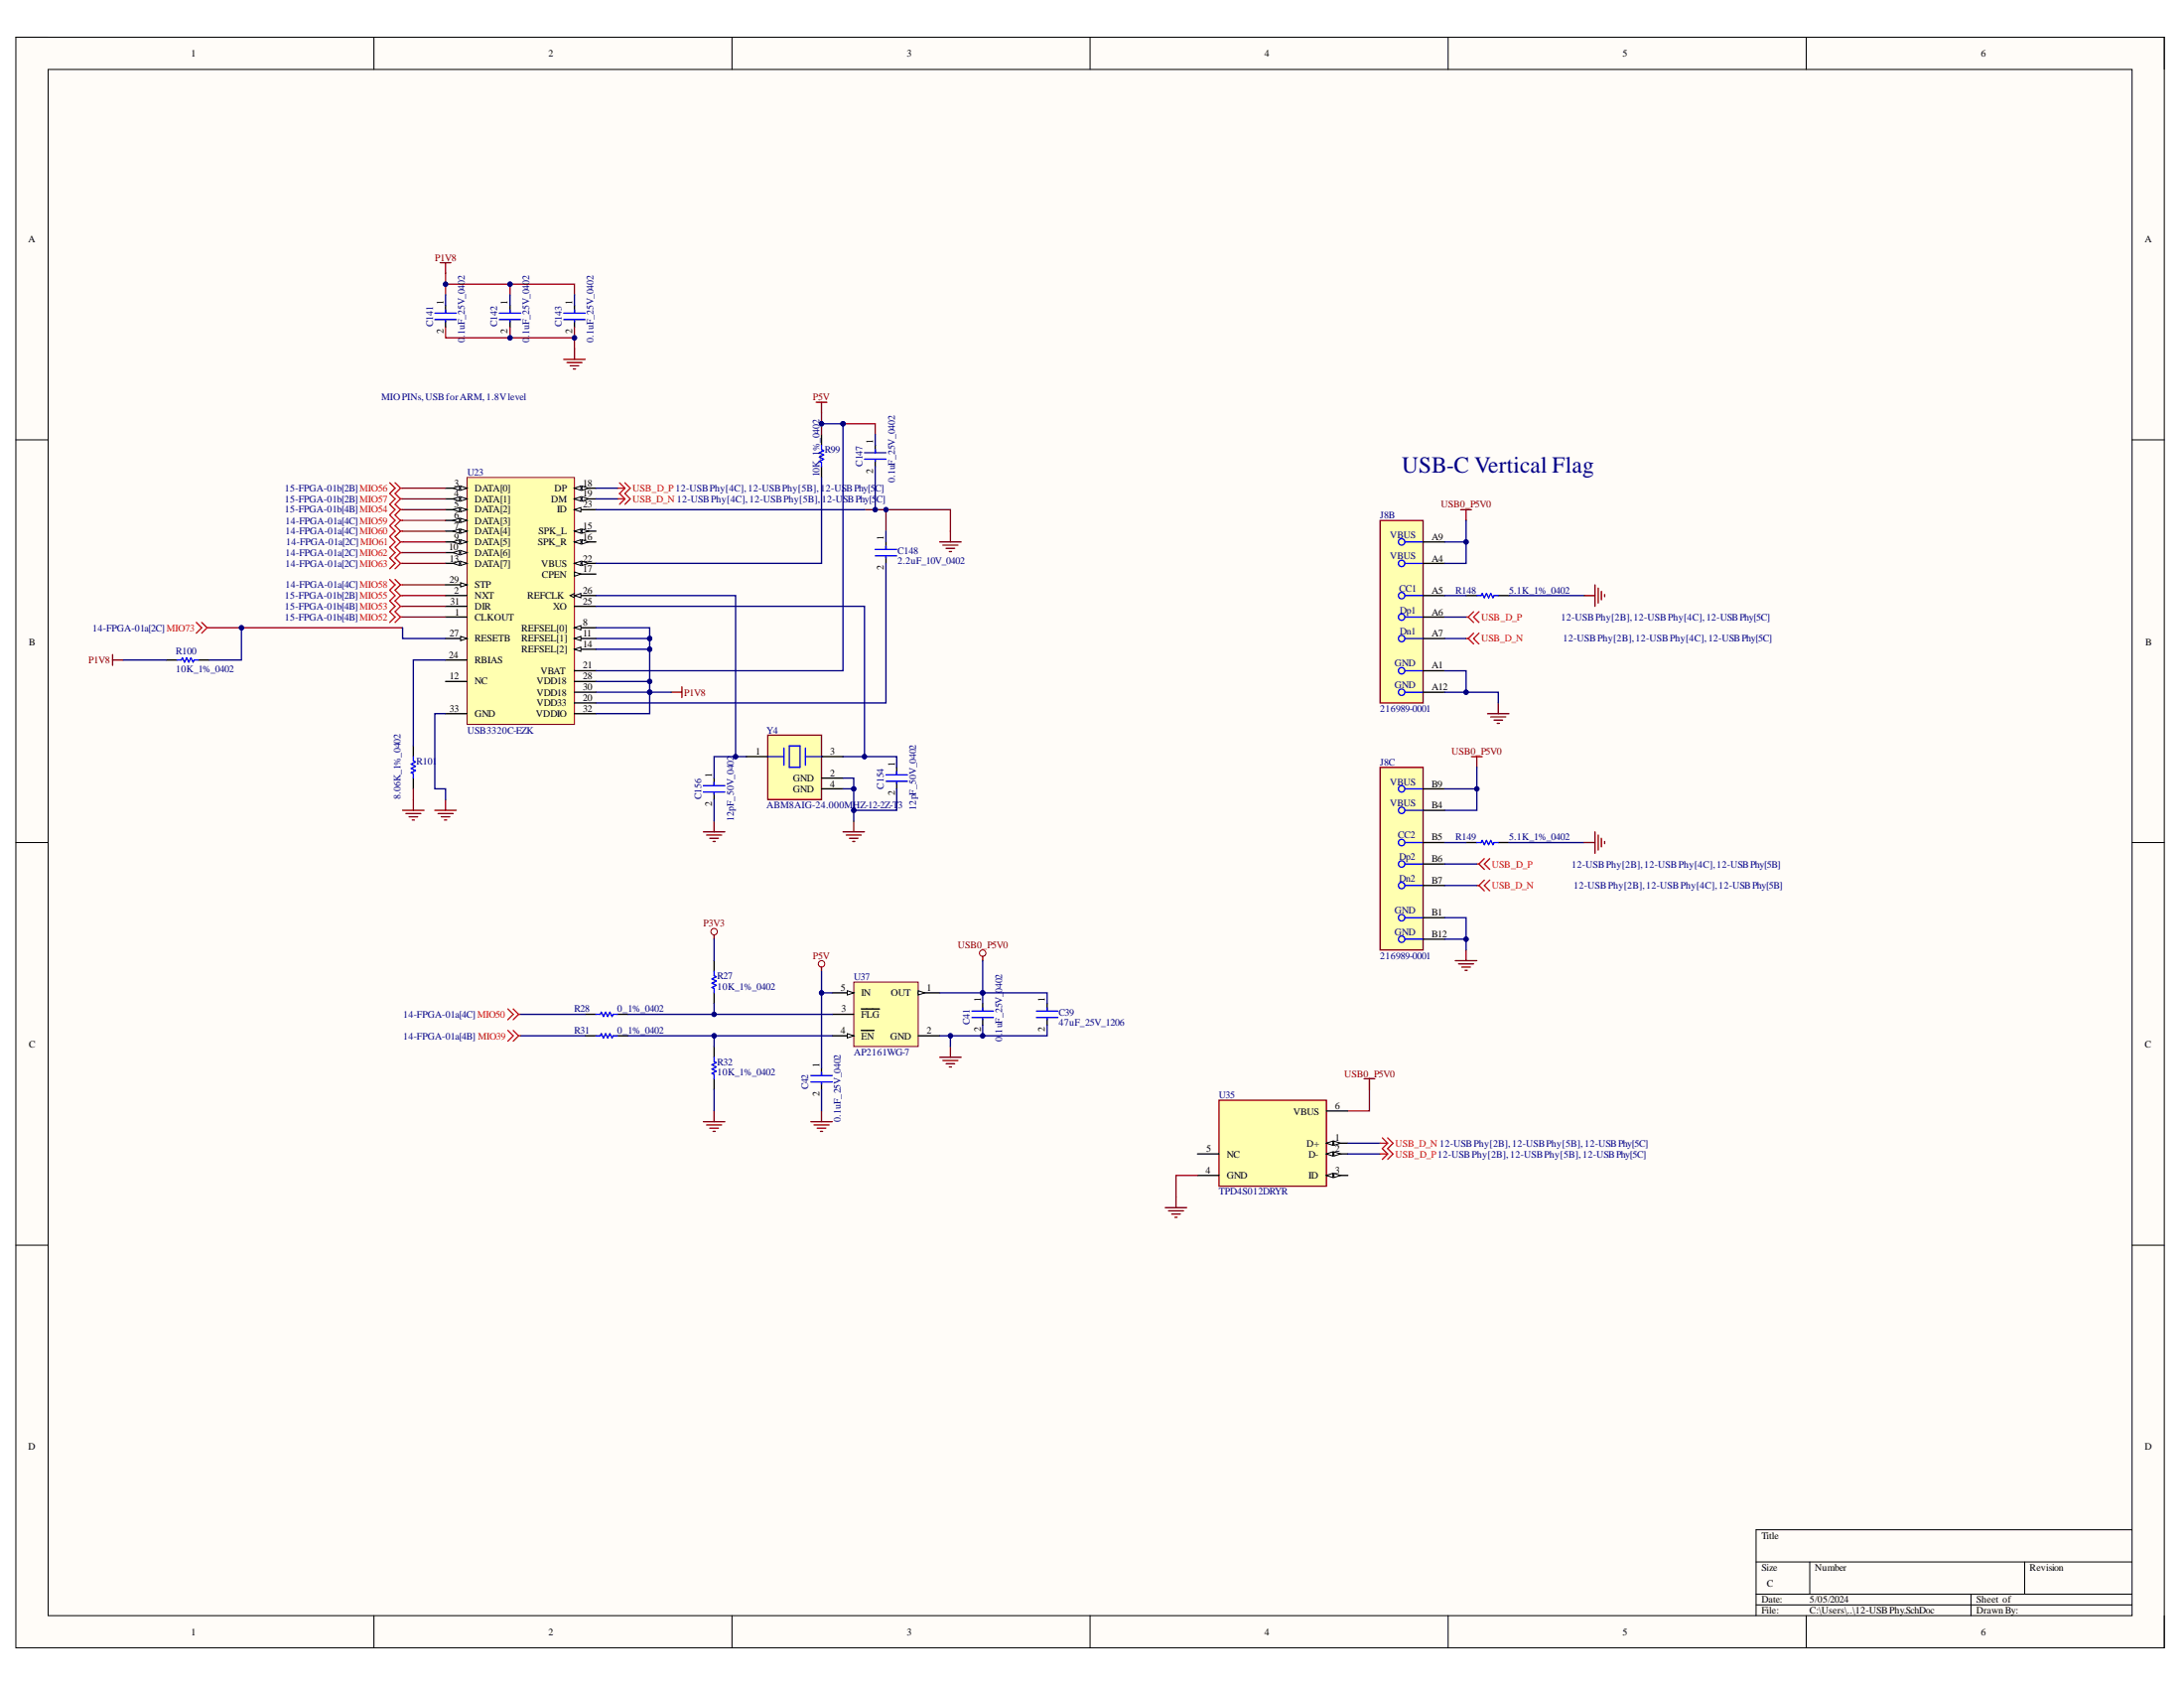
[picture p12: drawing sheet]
<svg xmlns="http://www.w3.org/2000/svg" width="279mm" height="216mm" viewBox="0 0 279 216" stroke-linecap="round" stroke-linejoin="round" font-family="sans-serif">
<path d="M2 4.8h274.9v206h-274.9z" fill-rule="evenodd" fill="#fffcf8"/>
<path d="M2 4.8h274.9v206h-274.9z" fill="none" stroke="#000" stroke-width=".13"/>
<path d="M6.2 8.9h266.6v197.7h-266.6z" fill-rule="evenodd" fill="#fffcf8"/>
<g fill="none" stroke="#000" stroke-width=".13">
<path d="M2 4.8h4.2M6.2 8.9h266.6v197.7h-266.6zM47.8 4.8v4.1M93.6 4.8v4.1M139.5 4.8v4.1M185.3 4.8v4.1M231.1 4.8v4.1M272.8 4.8h4.1v4.1M2 56.3h4.2M272.8 56.3h4.1M2 107.8h4.2M272.8 107.8h4.1"/>
<path d="M2 159.3h4.2M272.8 159.3h4.1M224.7 199.8h48.1M231.5 199.8v4.1M259 199.8v4.1M272.8 195.7h-48.1v10.9M47.8 206.6v4.2M93.6 206.6v4.2M139.5 206.6v4.2M185.3 206.6v4.2M224.7 203.9h48.1M224.7 205.3h48.1"/>
<path d="M231.1 206.6v4.2M252.1 203.9v2.7M276.9 206.6v4.2"/>
</g>
<g fill="none" stroke="#800000" stroke-width=".17">
<path d="M56.3 33.6h1.4M57 33.6v1.4M72.1 46h2.8M72.5 46.4h2M72.9 46.8h1.1M73.4 47.2h.2M73.5 44.6v1.4M104.4 51.5h1.4M105.1 51.5v1.3M120.2 69.3h2.8M120.6 69.7h1.9M121 70.1h1.1"/>
<path d="M121.4 70.5h.3M121.6 67.9v1.4M14.4 83.7v1.4M14.4 84.4h1.4M85.9 88.5h1.3M87.2 87.8v1.4M51.5 103.6h2.8M51.9 104.1h1.9M52.3 104.5h1.1M52.7 104.9h.3M52.9 102.3v1.3M174.5 138h1.4"/>
<path d="M175.2 138v1.3M149.1 154.5h2.7M149.5 154.9h1.9M149.9 155.3h1.1M150.3 155.7h.3M150.4 153.1v1.4"/>
</g>
<g fill="none" stroke="#f00" stroke-width=".17">
<path d="M49.9 74.1l.6 .7-.6 .7 .6 .7-.6 .7 .6 .6-.6 .7 .6 .7-.6 .7M49.9 61.8l.6 .6-.6 .7 .6 .7-.6 .7 .6 .7-.6 .7 .6 .7-.6 .6 .6 .7-.6 .7 .6 .7-.6 .7 .6 .7-.6 .7 .6 .7-.6 .6M50.5 61.8l.7 .6M50.5 74.1l.7 .7M51.2 78.9l-.7 .7M51.2 77.5l-.7 .7 .7 .7M51.2 78.9h.3M51.2 76.2l-.7 .7 .7 .6M51.2 77.5h.3M51.2 65.2l-.7 .7 .7 .7M51.2 63.8l-.7 .7 .7 .7M51.2 65.2h.3"/>
<path d="M51.2 74.8l-.7 .7 .7 .7M51.2 76.2h.3M51.2 62.4l-.7 .7 .7 .7M51.2 62.4h.3M51.2 63.8h.3M51.2 74.8h.3M51.2 66.6l-.7 .6 .7 .7M51.2 66.6h.3M51.2 67.9l-.7 .7 .7 .7M51.2 67.9h.3M51.2 69.3l-.7 .7 .7 .7M51.2 69.3h.3"/>
<path d="M51.2 70.7l-.7 .7 .7 .7M51.2 70.7h.3M51.2 72.1l-.7 .6M51.2 72.1h.3M79 62.4h.9M79 63.8h.9M79.3 61.8l.6 .6M79.9 62.4l-.6 .7 .6 .7M79.9 61.8l.7 .6-.7 .7 .7 .7-.7 .7M79.9 63.8l-.6 .7"/>
</g>
<path d="M98.2 94h6.9v8.3h-6.9z" fill-rule="evenodd" fill="#ffffb0"/>
<path d="M98.2 94h6.9v8.3h-6.9zM90 106.4h2.7M90.4 106.8h1.9M90.8 107.2h1.1M91.2 107.6h.3M91.4 105v1.4M107.8 106.4h2.8M108.3 106.8h1.9M108.7 107.2h1.1M109.1 107.6h.3M109.2 105v1.4" fill="none" stroke="#800000" stroke-width=".17"/>
<g fill="none" stroke="#00f" stroke-width=".17">
<path d="M98.2 96.8h2.1M100.3 95.7v2.2M101 95.4h1.3v2.7h-1.3zM103 95.7v2.2M103 96.8h2.2M113.3 99.1h2.8M113.3 99.9h2.8M114.7 98.7v.4M90 100.5h2.7M90 101.3h2.7M91.4 100.1v.4M91.4 101.4v.2"/>
<path d="M114.7 100.1v.1"/>
</g>
<path d="M91.4 99.5v1M95.5 96.8h2.7M105.1 99.5h2.7M105.1 96.8h2.7M114.7 98.1v1M91.4 101.4v.9M105.1 100.9h2.7M114.7 100.1v.8" fill="none" stroke="#000" stroke-width=".17"/>
<path d="M25.1 79.6l.7 .7-.7 .7M25.8 79.6l.7 .7M26.5 80.3l-.7 .7M26.5 80.3h.3" fill="none" stroke="#f00" stroke-width=".17"/>
<path d="M155.9 140.7h13.8v11h-13.8z" fill-rule="evenodd" fill="#ffffb0"/>
<path d="M155.9 140.7h13.8v11h-13.8z" fill="none" stroke="#800000" stroke-width=".17"/>
<path d="M169.7 146.2h2.7" fill="none" stroke="#000" stroke-width=".17"/>
<path d="M169.7 146.2l.8-.3v.6z" fill="#f8fcff"/>
<path d="M169.7 146.2l.8-.3v.6z" fill="none" stroke="#000" stroke-width=".13"/>
<path d="M170.7 145.9l.8 .3-.8 .3z" fill="#f8fcff"/>
<path d="M170.7 145.9l.8 .3-.8 .3z" fill="none" stroke="#000" stroke-width=".13"/>
<path d="M169.7 147.6h2.7" fill="none" stroke="#000" stroke-width=".17"/>
<path d="M169.7 147.6l.8-.3v.6z" fill="#f8fcff"/>
<path d="M169.7 147.6l.8-.3v.6z" fill="none" stroke="#000" stroke-width=".13"/>
<path d="M170.7 147.3l.8 .3-.8 .3z" fill="#f8fcff"/>
<path d="M170.7 147.3l.8 .3-.8 .3z" fill="none" stroke="#000" stroke-width=".13"/>
<path d="M169.7 150.3h2.7" fill="none" stroke="#000" stroke-width=".17"/>
<path d="M169.7 150.3l.8-.2v.5z" fill="#f8fcff"/>
<path d="M169.7 150.3l.8-.2v.5z" fill="none" stroke="#000" stroke-width=".13"/>
<path d="M170.7 150.1l.8 .2-.8 .3z" fill="#f8fcff"/>
<path d="M170.7 150.1l.8 .2-.8 .3z" fill="none" stroke="#000" stroke-width=".13"/>
<g fill="none" stroke="#000" stroke-width=".17">
<path d="M57 39.1v1M65.2 39.1v1M73.5 39.1v1M57 41v.8M65.2 41v.8M73.5 41v.8M105.1 55.6v1.3M105.1 59.7v1.4M112 56.9v1M112 58.9v.8M113.3 69.3v1M113.3 71.2v.9"/>
<path d="M21.3 84.4h1.3M25.4 84.4h1.4M52.9 95.4v1.4M52.9 99.5v1.4M153.2 147.6h2.7M153.2 150.3h2.7M169.7 142.1h2.7"/>
</g>
<g fill="none" stroke="#00f" stroke-width=".17">
<path d="M57 39.6v.5M65.2 39.6v.5M73.5 39.6v.5M55.6 40.1h2.8M55.6 40.9h2.8M57 41v.2M63.9 40.1h2.7M63.9 40.9h2.7M65.2 41v.2M72.1 40.1h2.8M72.1 40.9h2.8M73.5 41v.2"/>
<path d="M105.1 56.9v.6l.3 .1-.6 .3 .6 .3-.6 .3 .6 .2-.6 .3 .3 .1v.6M110.6 57.9h2.7M110.6 58.7h2.7M112 57.5v.4M112 58.9v.1M112 70.3h2.7M112 71.1h2.7M113.3 69.9v.4M113.3 71.2v.2M22.6 84.4h.6l.1-.3 .3 .6 .3-.6 .3 .6 .2-.6 .3 .6 .1-.3h.6M52.9 96.8v.5l.3 .2-.6 .2 .6 .3-.6 .3 .6 .3-.6 .2 .3 .2v.5"/>
</g>
<path d="M109.2 125.6h8.3v8.3h-8.3z" fill-rule="evenodd" fill="#ffffb0"/>
<path d="M109.2 125.6h8.3v8.3h-8.3z" fill="none" stroke="#800000" stroke-width=".13"/>
<path d="M117.5 127h2.7" fill="none" stroke="#000" stroke-width=".17"/>
<path d="M117.5 126.7l.8 .3-.8 .3z" fill="#f8fcff"/>
<path d="M117.5 126.7l.8 .3-.8 .3z" fill="none" stroke="#000" stroke-width=".13"/>
<path d="M106.5 132.5h2.7M106.5 129.7h2.7M110.2 129h2.3M117.5 132.5h2.7" fill="none" stroke="#000" stroke-width=".17"/>
<path d="M108.4 132.2l.8 .3-.8 .3z" fill="#f8fcff"/>
<path d="M108.4 132.2l.8 .3-.8 .3z" fill="none" stroke="#000" stroke-width=".13"/>
<path d="M106.5 127h2.7M110.2 131.8h1.6" fill="none" stroke="#000" stroke-width=".17"/>
<path d="M108.4 126.7l.8 .3-.8 .3z" fill="#f8fcff"/>
<path d="M108.4 126.7l.8 .3-.8 .3z" fill="none" stroke="#000" stroke-width=".13"/>
<g fill="none" stroke="#000" stroke-width=".17">
<path d="M74.9 129.7h1.3M74.9 132.5h1.3M79 129.7h1.4M79 132.5h1.4M91.4 122.9v1.3M91.4 127v1.4M91.4 133.9v1.3M91.4 138v1.3M105.1 136.6v1M105.1 138.5v.8M125.7 128.4v.9M125.7 130.3v.8"/>
<path d="M134 128.4v.9M134 130.3v.8"/>
</g>
<g fill="none" stroke="#00f" stroke-width=".17">
<path d="M76.2 129.7h.6l.1-.2 .3 .5 .3-.5 .2 .5 .3-.5 .3 .5 .1-.3h.6M76.2 132.5h.6l.1-.3 .3 .6 .3-.6 .2 .6 .3-.6 .3 .6 .1-.3h.6M91.4 124.2v.6l.2 .1-.5 .3 .5 .3-.5 .3 .5 .2-.5 .3 .3 .1v.6M91.4 135.2v.6l.2 .1-.5 .3 .5 .3-.5 .2 .5 .3-.5 .3 .3 .1v.6M103.7 137.6h2.8M103.7 138.4h2.8M105.1 137.2v.4M105.1 138.5v.2M124.3 129.3h2.8M124.3 130.1h2.8M125.7 128.9v.4M125.7 130.3v.1"/>
<path d="M132.6 129.3h2.7M132.6 130.1h2.7M134 128.9v.4M134 130.3v.1"/>
</g>
<g fill="none" stroke="#800000" stroke-width=".13">
<circle cx="91.4" cy="119.2" r=".41"/>
<circle cx="105.1" cy="123.3" r=".41"/>
<circle cx="125.7" cy="121.9" r=".41"/>
</g>
<g fill="none" stroke="#800000" stroke-width=".17">
<path d="M91.4 119.6v.5M105.1 123.7v.5M120.2 135.2h2.8M120.6 135.6h1.9M121 136.1h1.1M121.4 136.5h.3M121.6 133.9v1.3M125.7 122.3v.6M90 143.5h2.7M90.4 143.9h1.9M90.8 144.3h1.1M91.2 144.7h.3"/>
<path d="M91.4 142.1v1.4M103.7 143.5h2.8M104.1 143.9h2M104.5 144.3h1.1M105 144.7h.2M105.1 142.1v1.4"/>
</g>
<path d="M65 131.8l.7 .7-.7 .7M65 129l.7 .7-.7 .7M65.7 131.8l.6 .7M65.7 129l.6 .7M66.3 132.5l-.6 .7M66.3 132.5h.3M66.3 129.7l-.6 .7M66.3 129.7h.3" fill="none" stroke="#f00" stroke-width=".17"/>
<path d="M59.7 61.1h13.8v31.6h-13.8z" fill-rule="evenodd" fill="#ffffb0"/>
<path d="M59.7 61.1h13.8v31.6h-13.8z" fill="none" stroke="#800000" stroke-width=".13"/>
<path d="M57 78.9h2.7M57 76.2h2.7M57 62.4h2.7" fill="none" stroke="#000" stroke-width=".17"/>
<path d="M58.9 62.2l.8 .2-.8 .3z" fill="#f8fcff"/>
<path d="M58.9 62.2l.8 .2-.8 .3z" fill="none" stroke="#000" stroke-width=".13"/>
<path d="M58 62.4l.8-.2v.5z" fill="#f8fcff"/>
<path d="M58 62.4l.8-.2v.5z" fill="none" stroke="#000" stroke-width=".13"/>
<path d="M57 63.8h2.7" fill="none" stroke="#000" stroke-width=".17"/>
<path d="M58.9 63.5l.8 .3-.8 .3z" fill="#f8fcff"/>
<path d="M58.9 63.5l.8 .3-.8 .3z" fill="none" stroke="#000" stroke-width=".13"/>
<path d="M58 63.8l.8-.3v.6z" fill="#f8fcff"/>
<path d="M58 63.8l.8-.3v.6z" fill="none" stroke="#000" stroke-width=".13"/>
<path d="M57 65.2h2.7" fill="none" stroke="#000" stroke-width=".17"/>
<path d="M58.9 64.9l.8 .3-.8 .3z" fill="#f8fcff"/>
<path d="M58.9 64.9l.8 .3-.8 .3z" fill="none" stroke="#000" stroke-width=".13"/>
<path d="M58 65.2l.8-.3v.6z" fill="#f8fcff"/>
<path d="M58 65.2l.8-.3v.6z" fill="none" stroke="#000" stroke-width=".13"/>
<path d="M57 66.6h2.7" fill="none" stroke="#000" stroke-width=".17"/>
<path d="M58.9 66.3l.8 .3-.8 .2z" fill="#f8fcff"/>
<path d="M58.9 66.3l.8 .3-.8 .2z" fill="none" stroke="#000" stroke-width=".13"/>
<path d="M58 66.6l.8-.3v.5z" fill="#f8fcff"/>
<path d="M58 66.6l.8-.3v.5z" fill="none" stroke="#000" stroke-width=".13"/>
<path d="M57 67.9h2.7" fill="none" stroke="#000" stroke-width=".17"/>
<path d="M58.9 67.7l.8 .2-.8 .3z" fill="#f8fcff"/>
<path d="M58.9 67.7l.8 .2-.8 .3z" fill="none" stroke="#000" stroke-width=".13"/>
<path d="M58 67.9l.8-.2v.5z" fill="#f8fcff"/>
<path d="M58 67.9l.8-.2v.5z" fill="none" stroke="#000" stroke-width=".13"/>
<path d="M73.5 80.3h2.7" fill="none" stroke="#000" stroke-width=".17"/>
<path d="M73.5 80.3l.8-.3v.6z" fill="#f8fcff"/>
<path d="M73.5 80.3l.8-.3v.6z" fill="none" stroke="#000" stroke-width=".13"/>
<path d="M57 69.3h2.7" fill="none" stroke="#000" stroke-width=".17"/>
<path d="M58.9 69l.8 .3-.8 .3z" fill="#f8fcff"/>
<path d="M58.9 69l.8 .3-.8 .3z" fill="none" stroke="#000" stroke-width=".13"/>
<path d="M58 69.3l.8-.3v.6z" fill="#f8fcff"/>
<path d="M58 69.3l.8-.3v.6z" fill="none" stroke="#000" stroke-width=".13"/>
<path d="M57 70.7h2.7" fill="none" stroke="#000" stroke-width=".17"/>
<path d="M58.9 70.4l.8 .3-.8 .3z" fill="#f8fcff"/>
<path d="M58.9 70.4l.8 .3-.8 .3z" fill="none" stroke="#000" stroke-width=".13"/>
<path d="M58 70.7l.8-.3v.6z" fill="#f8fcff"/>
<path d="M58 70.7l.8-.3v.6z" fill="none" stroke="#000" stroke-width=".13"/>
<path d="M73.5 81.7h2.7" fill="none" stroke="#000" stroke-width=".17"/>
<path d="M73.5 81.7l.8-.3v.5z" fill="#f8fcff"/>
<path d="M73.5 81.7l.8-.3v.5z" fill="none" stroke="#000" stroke-width=".13"/>
<path d="M57 72.1h2.7M57 87.2h2.7" fill="none" stroke="#000" stroke-width=".17"/>
<path d="M58.9 71.8l.8 .3-.8 .2z" fill="#f8fcff"/>
<path d="M58.9 71.8l.8 .3-.8 .2z" fill="none" stroke="#000" stroke-width=".13"/>
<path d="M58 72.1l.8-.3v.5z" fill="#f8fcff"/>
<path d="M58 72.1l.8-.3v.5z" fill="none" stroke="#000" stroke-width=".13"/>
<path d="M73.5 83h2.7" fill="none" stroke="#000" stroke-width=".17"/>
<path d="M73.5 83l.8-.2v.5z" fill="#f8fcff"/>
<path d="M73.5 83l.8-.2v.5z" fill="none" stroke="#000" stroke-width=".13"/>
<path d="M73.5 67.9h2.7" fill="none" stroke="#000" stroke-width=".17"/>
<path d="M73.5 67.9l.8-.2v.5z" fill="#f8fcff"/>
<path d="M73.5 67.9l.8-.2v.5z" fill="none" stroke="#000" stroke-width=".13"/>
<path d="M74.5 67.7l.8 .2-.8 .3z" fill="#f8fcff"/>
<path d="M74.5 67.7l.8 .2-.8 .3z" fill="none" stroke="#000" stroke-width=".13"/>
<path d="M73.5 69.3h2.7" fill="none" stroke="#000" stroke-width=".17"/>
<path d="M73.5 69.3l.8-.3v.6z" fill="#f8fcff"/>
<path d="M73.5 69.3l.8-.3v.6z" fill="none" stroke="#000" stroke-width=".13"/>
<path d="M74.5 69l.8 .3-.8 .3z" fill="#f8fcff"/>
<path d="M74.5 69l.8 .3-.8 .3z" fill="none" stroke="#000" stroke-width=".13"/>
<path d="M73.5 73.4h2.7" fill="none" stroke="#000" stroke-width=".17"/>
<path d="M73.5 73.2l.8 .2-.8 .3z" fill="#f8fcff"/>
<path d="M73.5 73.2l.8 .2-.8 .3z" fill="none" stroke="#000" stroke-width=".13"/>
<path d="M73.5 62.4h2.7" fill="none" stroke="#000" stroke-width=".17"/>
<path d="M73.5 62.4l.8-.2v.5z" fill="#f8fcff"/>
<path d="M73.5 62.4l.8-.2v.5z" fill="none" stroke="#000" stroke-width=".13"/>
<path d="M74.5 62.2l.8 .2-.8 .3z" fill="#f8fcff"/>
<path d="M74.5 62.2l.8 .2-.8 .3z" fill="none" stroke="#000" stroke-width=".13"/>
<path d="M73.5 63.8h2.7" fill="none" stroke="#000" stroke-width=".17"/>
<path d="M73.5 63.8l.8-.3v.6z" fill="#f8fcff"/>
<path d="M73.5 63.8l.8-.3v.6z" fill="none" stroke="#000" stroke-width=".13"/>
<path d="M74.5 63.5l.8 .3-.8 .3z" fill="#f8fcff"/>
<path d="M74.5 63.5l.8 .3-.8 .3z" fill="none" stroke="#000" stroke-width=".13"/>
<path d="M73.5 72.1h2.7M73.5 89.9h2.7M73.5 85.8h2.7" fill="none" stroke="#000" stroke-width=".17"/>
<path d="M73.5 72.1l.8-.3v.5z" fill="#f8fcff"/>
<path d="M73.5 72.1l.8-.3v.5z" fill="none" stroke="#000" stroke-width=".13"/>
<path d="M74.5 71.8l.8 .3-.8 .2z" fill="#f8fcff"/>
<path d="M74.5 71.8l.8 .3-.8 .2z" fill="none" stroke="#000" stroke-width=".13"/>
<path d="M73.5 65.2h2.7" fill="none" stroke="#000" stroke-width=".17"/>
<path d="M73.5 65.2l.8-.3v.6z" fill="#f8fcff"/>
<path d="M73.5 65.2l.8-.3v.6z" fill="none" stroke="#000" stroke-width=".13"/>
<path d="M73.5 77.5h2.7M73.5 76.2h2.7M57 84.4h2.7" fill="none" stroke="#000" stroke-width=".17"/>
<path d="M73.5 76.2l.8-.3v.6z" fill="#f8fcff"/>
<path d="M73.5 76.2l.8-.3v.6zM73.5 75.9l-.6 .3 .6 .3" fill="none" stroke="#000" stroke-width=".13"/>
<path d="M57 81.7h2.7" fill="none" stroke="#000" stroke-width=".17"/>
<path d="M58.9 81.4l.8 .3-.8 .2z" fill="#f8fcff"/>
<path d="M58.9 81.4l.8 .3-.8 .2z" fill="none" stroke="#000" stroke-width=".13"/>
<path d="M57 74.8h2.7M73.5 87.2h2.7" fill="none" stroke="#000" stroke-width=".17"/>
<path d="M58.9 74.5l.8 .3-.8 .3z" fill="#f8fcff"/>
<path d="M58.9 74.5l.8 .3-.8 .3z" fill="none" stroke="#000" stroke-width=".13"/>
<path d="M57 77.5h2.7M57 91.3h2.7M73.5 88.5h2.7M73.5 91.3h2.7" fill="none" stroke="#000" stroke-width=".17"/>
<path d="M73.5 43.2v1.4" fill="none" stroke="#800040" stroke-width=".17"/>
<circle cx="73.5" cy="43.2" r=".28" fill="#000080"/>
<circle cx="73.5" cy="43.2" r=".28" fill="none" stroke="#000080" stroke-width=".13"/>
<path d="M57 36.3h8.2v1.4" fill="none" stroke="#800040" stroke-width=".17"/>
<circle cx="65.2" cy="36.3" r=".28" fill="#000080"/>
<circle cx="65.2" cy="36.3" r=".28" fill="none" stroke="#000080" stroke-width=".13"/>
<circle cx="57" cy="36.3" r=".28" fill="#000080"/>
<circle cx="57" cy="36.3" r=".28" fill="none" stroke="#000080" stroke-width=".13"/>
<path d="M65.2 36.3h8.3v1.4" fill="none" stroke="#800040" stroke-width=".17"/>
<circle cx="65.2" cy="36.3" r=".28" fill="#000080"/>
<circle cx="65.2" cy="36.3" r=".28" fill="none" stroke="#000080" stroke-width=".13"/>
<path d="M57 41.8v1.4h8.2v-1.4" fill="none" stroke="#800040" stroke-width=".17"/>
<circle cx="65.2" cy="43.2" r=".28" fill="#000080"/>
<circle cx="65.2" cy="43.2" r=".28" fill="none" stroke="#000080" stroke-width=".13"/>
<path d="M73.5 41.8v1.4h-8.3" fill="none" stroke="#800040" stroke-width=".17"/>
<circle cx="65.2" cy="43.2" r=".28" fill="#000080"/>
<circle cx="65.2" cy="43.2" r=".28" fill="none" stroke="#000080" stroke-width=".13"/>
<circle cx="73.5" cy="43.2" r=".28" fill="#000080"/>
<circle cx="73.5" cy="43.2" r=".28" fill="none" stroke="#000080" stroke-width=".13"/>
<g fill="none" stroke="#800040" stroke-width=".17">
<path d="M51.5 78.9h5.5M51.5 77.5h5.5M51.5 65.2h5.5M51.5 76.2h5.5M51.5 62.4h5.5M51.5 63.8h5.5M51.5 74.8h5.5M51.5 66.6h5.5M51.5 67.9h5.5M51.5 69.3h5.5M51.5 70.7h5.5M51.5 72.1h5.5"/>
<path d="M113.3 65.2v2.7M52.9 100.9v1.4"/>
</g>
<circle cx="113.3" cy="65.2" r=".27" fill="#000080"/>
<circle cx="113.3" cy="65.2" r=".27" fill="none" stroke="#000080" stroke-width=".13"/>
<path d="M107.8 54.2h4.2v1.4" fill="none" stroke="#800040" stroke-width=".17"/>
<circle cx="107.8" cy="54.2" r=".27" fill="#000080"/>
<circle cx="107.8" cy="54.2" r=".27" fill="none" stroke="#000080" stroke-width=".13"/>
<path d="M15.8 84.4h5.5M30.9 80.3v4.1h-4.1" fill="none" stroke="#000080" stroke-width=".17"/>
<circle cx="30.9" cy="80.3" r=".28" fill="#000080"/>
<circle cx="30.9" cy="80.3" r=".28" fill="none" stroke="#000080" stroke-width=".13"/>
<path d="M26.8 80.3h24.7M175.2 139.3v2.8h-2.8M153.2 150.3h-2.8v2.8" fill="none" stroke="#800040" stroke-width=".17"/>
<path d="M76.2 62.4h2.8M76.2 63.8h2.8" fill="none" stroke="#000080" stroke-width=".17"/>
<circle cx="30.9" cy="80.3" r=".28" fill="#000080"/>
<circle cx="30.9" cy="80.3" r=".28" fill="none" stroke="#000080" stroke-width=".13"/>
<path d="M107.8 100.9h1.4" fill="none" stroke="#000080" stroke-width=".17"/>
<circle cx="109.2" cy="100.9" r=".27" fill="#000080"/>
<circle cx="109.2" cy="100.9" r=".27" fill="none" stroke="#000080" stroke-width=".13"/>
<path d="M107.8 96.8h6.9v1.3" fill="none" stroke="#000080" stroke-width=".17"/>
<circle cx="110.6" cy="96.8" r=".27" fill="#000080"/>
<circle cx="110.6" cy="96.8" r=".27" fill="none" stroke="#000080" stroke-width=".13"/>
<path d="M114.7 100.9v2.7h-5.5" fill="none" stroke="#000080" stroke-width=".17"/>
<circle cx="109.2" cy="103.6" r=".28" fill="#000080"/>
<circle cx="109.2" cy="103.6" r=".28" fill="none" stroke="#000080" stroke-width=".13"/>
<path d="M95.5 96.8h-4.1v2.7" fill="none" stroke="#000080" stroke-width=".17"/>
<circle cx="94.1" cy="96.8" r=".27" fill="#000080"/>
<circle cx="94.1" cy="96.8" r=".27" fill="none" stroke="#000080" stroke-width=".13"/>
<path d="M91.4 102.3v2.7" fill="none" stroke="#000080" stroke-width=".17"/>
<path d="M57 35v2.7" fill="none" stroke="#800040" stroke-width=".17"/>
<circle cx="57" cy="36.3" r=".28" fill="#000080"/>
<circle cx="57" cy="36.3" r=".28" fill="none" stroke="#000080" stroke-width=".13"/>
<path d="M57 37.7v1.4M65.2 37.7v1.4M73.5 37.7v1.4M112 55.6v1.3M113.3 67.9v1.4M105.1 124.2v2.8h1.4M172.4 146.2h4.2M172.4 147.6h4.2" fill="none" stroke="#000080" stroke-width=".17"/>
<circle cx="105.1" cy="127" r=".28" fill="#000080"/>
<circle cx="105.1" cy="127" r=".28" fill="none" stroke="#000080" stroke-width=".13"/>
<path d="M105.1 127v9.6" fill="none" stroke="#000080" stroke-width=".17"/>
<circle cx="105.1" cy="127" r=".28" fill="#000080"/>
<circle cx="105.1" cy="127" r=".28" fill="none" stroke="#000080" stroke-width=".13"/>
<path d="M105.1 139.3v2.8M106.5 132.5h-15.1v1.4" fill="none" stroke="#000080" stroke-width=".17"/>
<circle cx="91.4" cy="132.5" r=".27" fill="#000080"/>
<circle cx="91.4" cy="132.5" r=".27" fill="none" stroke="#000080" stroke-width=".13"/>
<path d="M91.4 128.4v1.3h15.1M91.4 139.3v2.8" fill="none" stroke="#000080" stroke-width=".17"/>
<circle cx="91.4" cy="129.7" r=".27" fill="#000080"/>
<circle cx="91.4" cy="129.7" r=".27" fill="none" stroke="#000080" stroke-width=".13"/>
<path d="M80.4 129.7h11M91.4 120.1v2.8" fill="none" stroke="#000080" stroke-width=".17"/>
<circle cx="91.4" cy="129.7" r=".27" fill="#000080"/>
<circle cx="91.4" cy="129.7" r=".27" fill="none" stroke="#000080" stroke-width=".13"/>
<path d="M80.4 132.5h11" fill="none" stroke="#000080" stroke-width=".17"/>
<circle cx="91.4" cy="132.5" r=".27" fill="#000080"/>
<circle cx="91.4" cy="132.5" r=".27" fill="none" stroke="#000080" stroke-width=".13"/>
<path d="M120.2 132.5h1.4v1.4" fill="none" stroke="#000080" stroke-width=".17"/>
<circle cx="121.6" cy="132.5" r=".28" fill="#000080"/>
<circle cx="121.6" cy="132.5" r=".28" fill="none" stroke="#000080" stroke-width=".13"/>
<path d="M120.2 127h5.5v1.4" fill="none" stroke="#000080" stroke-width=".17"/>
<circle cx="125.7" cy="127" r=".27" fill="#000080"/>
<circle cx="125.7" cy="127" r=".27" fill="none" stroke="#000080" stroke-width=".13"/>
<path d="M125.7 131.1v1.4h-4.1" fill="none" stroke="#000080" stroke-width=".17"/>
<circle cx="125.7" cy="132.5" r=".27" fill="#000080"/>
<circle cx="125.7" cy="132.5" r=".27" fill="none" stroke="#000080" stroke-width=".13"/>
<circle cx="121.6" cy="132.5" r=".28" fill="#000080"/>
<circle cx="121.6" cy="132.5" r=".28" fill="none" stroke="#000080" stroke-width=".13"/>
<path d="M125.7 122.9v4.1" fill="none" stroke="#000080" stroke-width=".17"/>
<circle cx="125.7" cy="127" r=".27" fill="#000080"/>
<circle cx="125.7" cy="127" r=".27" fill="none" stroke="#000080" stroke-width=".13"/>
<path d="M125.7 127h8.3v1.4" fill="none" stroke="#000080" stroke-width=".17"/>
<circle cx="125.7" cy="127" r=".27" fill="#000080"/>
<circle cx="125.7" cy="127" r=".27" fill="none" stroke="#000080" stroke-width=".13"/>
<path d="M134 131.1v1.4h-8.3" fill="none" stroke="#000080" stroke-width=".17"/>
<circle cx="125.7" cy="132.5" r=".27" fill="#000080"/>
<circle cx="125.7" cy="132.5" r=".27" fill="none" stroke="#000080" stroke-width=".13"/>
<path d="M51.5 80.3v1.4h5.5M57 84.4h-4.1v11M57 91.3h-1.4v9.6h1.4v1.4M85.9 88.5h-2.8v2.8h-6.9M66.6 129.7h8.3M66.6 132.5h8.3" fill="none" stroke="#000080" stroke-width=".17"/>
<path d="M55.6 103.6h2.8M56 104.1h2M56.5 104.5h1.1M56.9 104.9h.2M57 102.3v1.3" fill="none" stroke="#800000" stroke-width=".17"/>
<circle cx="83.1" cy="88.5" r=".28" fill="#000080"/>
<circle cx="83.1" cy="88.5" r=".28" fill="none" stroke="#000080" stroke-width=".13"/>
<path d="M76.2 88.5h6.9" fill="none" stroke="#000080" stroke-width=".17"/>
<circle cx="83.1" cy="88.5" r=".28" fill="#000080"/>
<circle cx="83.1" cy="88.5" r=".28" fill="none" stroke="#000080" stroke-width=".13"/>
<path d="M76.2 87.2h6.9v1.3" fill="none" stroke="#000080" stroke-width=".17"/>
<circle cx="83.1" cy="87.2" r=".28" fill="#000080"/>
<circle cx="83.1" cy="87.2" r=".28" fill="none" stroke="#000080" stroke-width=".13"/>
<circle cx="83.1" cy="88.5" r=".28" fill="#000080"/>
<circle cx="83.1" cy="88.5" r=".28" fill="none" stroke="#000080" stroke-width=".13"/>
<path d="M76.2 80.3h6.9v6.9" fill="none" stroke="#000080" stroke-width=".17"/>
<circle cx="83.1" cy="81.7" r=".28" fill="#000080"/>
<circle cx="83.1" cy="81.7" r=".28" fill="none" stroke="#000080" stroke-width=".13"/>
<circle cx="83.1" cy="83" r=".28" fill="#000080"/>
<circle cx="83.1" cy="83" r=".28" fill="none" stroke="#000080" stroke-width=".13"/>
<circle cx="83.1" cy="87.2" r=".28" fill="#000080"/>
<circle cx="83.1" cy="87.2" r=".28" fill="none" stroke="#000080" stroke-width=".13"/>
<path d="M76.2 81.7h6.9" fill="none" stroke="#000080" stroke-width=".17"/>
<circle cx="83.1" cy="81.7" r=".28" fill="#000080"/>
<circle cx="83.1" cy="81.7" r=".28" fill="none" stroke="#000080" stroke-width=".13"/>
<path d="M76.2 83h6.9" fill="none" stroke="#000080" stroke-width=".17"/>
<circle cx="83.1" cy="83" r=".28" fill="#000080"/>
<circle cx="83.1" cy="83" r=".28" fill="none" stroke="#000080" stroke-width=".13"/>
<path d="M105.1 54.2h2.7" fill="none" stroke="#000080" stroke-width=".17"/>
<circle cx="107.8" cy="54.2" r=".27" fill="#000080"/>
<circle cx="107.8" cy="54.2" r=".27" fill="none" stroke="#000080" stroke-width=".13"/>
<circle cx="105.1" cy="54.2" r=".27" fill="#000080"/>
<circle cx="105.1" cy="54.2" r=".27" fill="none" stroke="#000080" stroke-width=".13"/>
<path d="M105.1 52.8v2.8" fill="none" stroke="#800040" stroke-width=".17"/>
<circle cx="105.1" cy="54.2" r=".27" fill="#000080"/>
<circle cx="105.1" cy="54.2" r=".27" fill="none" stroke="#000080" stroke-width=".13"/>
<path d="M110.6 65.2h11v2.7" fill="none" stroke="#800040" stroke-width=".17"/>
<circle cx="113.3" cy="65.2" r=".27" fill="#000080"/>
<circle cx="113.3" cy="65.2" r=".27" fill="none" stroke="#000080" stroke-width=".13"/>
<circle cx="112" cy="65.2" r=".27" fill="#000080"/>
<circle cx="112" cy="65.2" r=".27" fill="none" stroke="#000080" stroke-width=".13"/>
<path d="M112 59.7v5.5M76.2 65.2h34.4" fill="none" stroke="#000080" stroke-width=".17"/>
<circle cx="112" cy="65.2" r=".27" fill="#000080"/>
<circle cx="112" cy="65.2" r=".27" fill="none" stroke="#000080" stroke-width=".13"/>
<path d="M107.8 54.2v31.6h-31.6M105.1 61.1v11h-28.9M113.3 72.1v17.8h-37.1" fill="none" stroke="#000080" stroke-width=".17"/>
<circle cx="107.8" cy="54.2" r=".27" fill="#000080"/>
<circle cx="107.8" cy="54.2" r=".27" fill="none" stroke="#000080" stroke-width=".13"/>
<path d="M107.8 99.5h1.4v5.5" fill="none" stroke="#000080" stroke-width=".17"/>
<circle cx="109.2" cy="100.9" r=".27" fill="#000080"/>
<circle cx="109.2" cy="100.9" r=".27" fill="none" stroke="#000080" stroke-width=".13"/>
<circle cx="109.2" cy="103.6" r=".28" fill="#000080"/>
<circle cx="109.2" cy="103.6" r=".28" fill="none" stroke="#000080" stroke-width=".13"/>
<path d="M76.2 77.5h34.4v19.3" fill="none" stroke="#000080" stroke-width=".17"/>
<circle cx="110.6" cy="96.8" r=".27" fill="#000080"/>
<circle cx="110.6" cy="96.8" r=".27" fill="none" stroke="#000080" stroke-width=".13"/>
<path d="M76.2 76.2h17.9v20.6" fill="none" stroke="#000080" stroke-width=".17"/>
<circle cx="94.1" cy="96.8" r=".27" fill="#000080"/>
<circle cx="94.1" cy="96.8" r=".27" fill="none" stroke="#000080" stroke-width=".13"/>
<path d="M176.6 66.6h5.5v23.3h-5.5z" fill-rule="evenodd" fill="#ffffb0"/>
<path d="M176.6 66.6h5.5v23.3h-5.5z" fill="none" stroke="#800000" stroke-width=".17"/>
<g fill="none" stroke="#00f" stroke-width=".17">
<path d="M179.7 69.3h2.4M179.7 72.1h2.4M179.7 76.2h2.4M179.7 78.9h2.4M179.7 81.7h2.4M179.7 85.8h2.4M179.7 88.5h2.4"/>
<circle cx="179.3" cy="69.3" r=".41"/>
<circle cx="179.3" cy="76.2" r=".41"/>
<circle cx="179.3" cy="72.1" r=".41"/>
<circle cx="179.3" cy="78.9" r=".41"/>
<circle cx="179.3" cy="81.7" r=".41"/>
<circle cx="179.3" cy="88.5" r=".41"/>
<circle cx="179.3" cy="85.8" r=".41"/>
</g>
<path d="M182.1 72.1h2.7M182.1 76.2h2.7M182.1 78.9h2.7M182.1 69.3h2.7M182.1 85.8h2.7M182.1 81.7h2.7M182.1 88.5h2.7" fill="none" stroke="#000" stroke-width=".17"/>
<path d="M176.6 98.2h5.5v23.3h-5.5z" fill-rule="evenodd" fill="#ffffb0"/>
<path d="M186.9 65.2h1.3M187.6 65.2v1.4M176.6 98.2h5.5v23.3h-5.5zM188.2 96.8h1.4M188.9 96.8v1.4" fill="none" stroke="#800000" stroke-width=".17"/>
<g fill="none" stroke="#00f" stroke-width=".17">
<path d="M188.9 76.2h.6l.1-.3 .3 .6 .3-.6 .2 .6 .3-.6 .3 .6 .1-.3h.6M179.7 100.9h2.4M179.7 103.6h2.4M179.7 107.8h2.4M179.7 110.5h2.4M179.7 113.3h2.4M179.7 117.4h2.4M188.9 107.8h.6l.1-.3 .3 .5 .3-.5 .2 .5 .3-.5 .3 .5 .1-.2h.6M179.7 120.1h2.4"/>
<circle cx="179.3" cy="110.5" r=".41"/>
<circle cx="179.3" cy="100.9" r=".41"/>
<circle cx="179.3" cy="117.4" r=".41"/>
<circle cx="179.3" cy="113.3" r=".41"/>
<circle cx="179.3" cy="103.6" r=".41"/>
<circle cx="179.3" cy="107.8" r=".41"/>
<circle cx="179.3" cy="120.1" r=".41"/>
</g>
<path d="M187.6 76.2h1.3M191.7 76.2h1.4M182.1 117.4h2.7M182.1 103.6h2.7M182.1 107.8h2.7M182.1 110.5h2.7M182.1 113.3h2.7M182.1 100.9h2.7M187.6 107.8h1.3M191.7 107.8h1.4M182.1 120.1h2.7" fill="none" stroke="#000" stroke-width=".17"/>
<g fill="none" stroke="#f00" stroke-width=".17">
<path d="M187.6 78.9h.2M187.8 78.9l.7 .7M188.5 78.2l-.7 .7M189.2 78.2l-.7 .7 .7 .7M187.6 81.7h.2M187.8 81.7l.7 .7M188.5 81l-.7 .7M189.2 81l-.7 .7 .7 .7M188.9 113.3h.3M188.9 110.5h.3M189.2 113.3l.7 .6M189.2 110.5l.7 .7"/>
<path d="M189.9 112.6l-.7 .7M189.9 109.8l-.7 .7M190.6 112.6l-.7 .7 .7 .6M190.6 109.8l-.7 .7 .7 .7"/>
</g>
<path d="M184.8 78.9h2.8M184.8 81.7h2.8M188.9 98.2v2.7h-4.1M184.8 113.3h4.1M184.8 110.5h4.1" fill="none" stroke="#000080" stroke-width=".17"/>
<circle cx="188.9" cy="100.9" r=".27" fill="#000080"/>
<circle cx="188.9" cy="100.9" r=".27" fill="none" stroke="#000080" stroke-width=".13"/>
<path d="M188.9 100.9v2.7h-4.1" fill="none" stroke="#000080" stroke-width=".17"/>
<circle cx="188.9" cy="100.9" r=".27" fill="#000080"/>
<circle cx="188.9" cy="100.9" r=".27" fill="none" stroke="#000080" stroke-width=".13"/>
<path d="M187.6 66.6v2.7h-2.8" fill="none" stroke="#000080" stroke-width=".17"/>
<circle cx="187.6" cy="69.3" r=".27" fill="#000080"/>
<circle cx="187.6" cy="69.3" r=".27" fill="none" stroke="#000080" stroke-width=".13"/>
<path d="M187.6 69.3v2.8h-2.8" fill="none" stroke="#000080" stroke-width=".17"/>
<circle cx="187.6" cy="69.3" r=".27" fill="#000080"/>
<circle cx="187.6" cy="69.3" r=".27" fill="none" stroke="#000080" stroke-width=".13"/>
<path d="M184.8 85.8h2.8v2.7" fill="none" stroke="#000080" stroke-width=".17"/>
<circle cx="187.6" cy="88.5" r=".27" fill="#000080"/>
<circle cx="187.6" cy="88.5" r=".27" fill="none" stroke="#000080" stroke-width=".13"/>
<path d="M184.8 76.2h2.8M193.1 76.2h9.6M184.8 88.5h6.9v1.4M184.8 107.8h2.8M193.1 107.8h9.6" fill="none" stroke="#000080" stroke-width=".17"/>
<path d="M190.3 91.3h2.8M190.7 91.7h1.9M191.1 92.1h1.1M191.5 92.5h.3M191.7 89.9v1.4" fill="none" stroke="#800000" stroke-width=".17"/>
<circle cx="187.6" cy="88.5" r=".27" fill="#000080"/>
<circle cx="187.6" cy="88.5" r=".27" fill="none" stroke="#000080" stroke-width=".13"/>
<path d="M186.2 122.9h2.7M186.6 123.3h1.9M187 123.7h1.1M187.4 124.1h.3M187.6 121.5v1.4" fill="none" stroke="#800000" stroke-width=".17"/>
<path d="M184.8 117.4h2.8v4.1" fill="none" stroke="#000080" stroke-width=".17"/>
<circle cx="187.6" cy="120.1" r=".27" fill="#000080"/>
<circle cx="187.6" cy="120.1" r=".27" fill="none" stroke="#000080" stroke-width=".13"/>
<path d="M184.8 120.1h2.8" fill="none" stroke="#000080" stroke-width=".17"/>
<circle cx="187.6" cy="120.1" r=".27" fill="#000080"/>
<circle cx="187.6" cy="120.1" r=".27" fill="none" stroke="#000080" stroke-width=".13"/>
<path d="M202.7 76.2h1.3M204 74.8v2.8M204.5 75.2v1.9M204.9 75.6v1.1M205.3 76v.3M202.7 107.8h1.3M204 106.4v2.7M204.5 106.8v1.9M204.9 107.2v1.1M205.3 107.6v.3" fill="none" stroke="#800000" stroke-width=".17"/>
<path d="M176.6 147.6h.9M176.6 146.2h.9M176.8 145.5l.7 .7M177.5 147.6l-.7 .7M177.5 146.2l-.7 .7 .7 .7M177.5 145.5l.7 .7-.7 .7 .7 .7-.7 .7" fill="none" stroke="#f00" stroke-width=".17"/>
<text font-size="3" fill="#000080" x="179.3" y="60.4">USB-C Vertical Flag</text>
<g font-size="1.3">
<text x="24.4" y="7.3">1</text>
<text x="70.2" y="7.3">2</text>
<text x="116" y="7.3">3</text>
<text x="161.8" y="7.3">4</text>
<text x="207.6" y="7.3">5</text>
<text x="253.4" y="7.3">6</text>
<text x="3.6" y="30.9">A</text>
<text x="274.4" y="30.9">A</text>
<text x="56.7" y="39" transform="rotate(-90 56.7 39)">1</text>
<text x="64.9" y="39" transform="rotate(-90 64.9 39)">1</text>
<text x="73.2" y="39" transform="rotate(-90 73.2 39)">1</text>
<text x="56.7" y="42.7" transform="rotate(-90 56.7 42.7)">2</text>
<text x="64.9" y="42.7" transform="rotate(-90 64.9 42.7)">2</text>
<text x="73.2" y="42.7" transform="rotate(-90 73.2 42.7)">2</text>
<text x="111.7" y="56.8" transform="rotate(-90 111.7 56.8)">1</text>
<text x="58.1" y="62.2">3</text>
<text x="58.1" y="63.6">4</text>
<text x="58.1" y="64.9">5</text>
<text x="60.7" y="62.9">DATA[0]</text>
<text x="60.7" y="64.2">DATA[1]</text>
<text x="60.7" y="65.6">DATA[2]</text>
<text x="70.5" y="64.2">DM</text>
<text x="70.9" y="62.9">DP</text>
<text x="71.3" y="65.6">ID</text>
<text x="74.6" y="62.2">18</text>
<text x="74.6" y="63.6">19</text>
<text x="74.6" y="64.9">23</text>
<text x="111.7" y="60.5" transform="rotate(-90 111.7 60.5)">2</text>
<text x="57.4" y="70.4">10</text>
<text x="57.5" y="71.8">13</text>
<text x="58.1" y="66.3">6</text>
<text x="58.1" y="67.7">7</text>
<text x="58.1" y="69.1">9</text>
<text x="60.7" y="67">DATA[3]</text>
<text x="60.7" y="68.4">DATA[4]</text>
<text x="60.7" y="69.7">DATA[5]</text>
<text x="60.7" y="71.1">DATA[6]</text>
<text x="68.8" y="69.7">SPK_R</text>
<text x="68.9" y="68.4">SPK_L</text>
<text x="74.6" y="67.7">15</text>
<text x="74.6" y="69.1">16</text>
<text x="74.6" y="71.8">22</text>
<text x="113.1" y="69.1" transform="rotate(-90 113.1 69.1)">1</text>
<text x="183.1" y="71.8">A4</text>
<text x="183.1" y="69.1">A9</text>
<text x="57.5" y="74.5">29</text>
<text x="57.6" y="77.3">31</text>
<text x="58.1" y="75.9">2</text>
<text x="60.7" y="76.6">NXT</text>
<text x="60.7" y="72.5">DATA[7]</text>
<text x="60.7" y="75.2">STP</text>
<text x="67.5" y="76.6">REFCLK</text>
<text x="69.3" y="72.5">VBUS</text>
<text x="69.3" y="73.9">CPEN</text>
<text x="74.6" y="73.2">17</text>
<text x="74.6" y="77.3">25</text>
<text x="74.6" y="75.9">26</text>
<text x="113.1" y="72.9" transform="rotate(-90 113.1 72.9)">2</text>
<text x="183.1" y="75.9">A5</text>
<text x="3.7" y="82.5">B</text>
<text x="57.5" y="81.4">27</text>
<text x="58.2" y="78.7">1</text>
<text x="60.7" y="79.4">CLKOUT</text>
<text x="60.7" y="82.1">RESETB</text>
<text x="60.7" y="78">DIR</text>
<text x="66.7" y="80.7">REFSEL[0]</text>
<text x="66.7" y="82.1">REFSEL[1]</text>
<text x="66.7" y="83.5">REFSEL[2]</text>
<text x="70.8" y="78">XO</text>
<text x="74.6" y="80">8</text>
<text x="74.6" y="81.4">11</text>
<text x="74.6" y="82.8">14</text>
<text x="183.1" y="78.7">A6</text>
<text x="183.1" y="81.4">A7</text>
<text x="274.5" y="82.5">B</text>
<text x="57.4" y="84.2">24</text>
<text x="57.5" y="86.9">12</text>
<text x="60.7" y="87.6">NC</text>
<text x="60.7" y="84.9">RBIAS</text>
<text x="68.7" y="87.6">VDD18</text>
<text x="68.7" y="89">VDD18</text>
<text x="69.2" y="86.2">VBAT</text>
<text x="74.6" y="89.7">20</text>
<text x="74.6" y="85.5">21</text>
<text x="74.6" y="86.9">28</text>
<text x="74.6" y="88.3">30</text>
<text x="183.1" y="85.5">A1</text>
<text x="183.1" y="88.3">A12</text>
<text x="57.5" y="91">33</text>
<text x="60.7" y="91.7">GND</text>
<text x="68.6" y="91.7">VDDIO</text>
<text x="68.7" y="90.3">VDD33</text>
<text x="74.6" y="91">32</text>
<text x="91.1" y="99.4" transform="rotate(-90 91.1 99.4)">1</text>
<text x="96.6" y="96.5">1</text>
<text x="101.5" y="100">GND</text>
<text x="101.5" y="101.3">GND</text>
<text x="106.2" y="99.3">2</text>
<text x="106.2" y="100.7">4</text>
<text x="106.2" y="96.5">3</text>
<text x="114.5" y="101.8" transform="rotate(-90 114.5 101.8)">2</text>
<text x="114.5" y="98" transform="rotate(-90 114.5 98)">1</text>
<text x="183.1" y="100.7">B9</text>
<text x="91.1" y="103.1" transform="rotate(-90 91.1 103.1)">2</text>
<text x="183.1" y="103.4">B4</text>
<text x="183.1" y="107.5">B5</text>
<text x="183.1" y="110.3">B6</text>
<text x="183.1" y="113">B7</text>
<text x="183.1" y="117.1">B1</text>
<text x="183.1" y="119.8">B12</text>
<text x="107.6" y="126.8">5</text>
<text x="107.6" y="129.5">3</text>
<text x="110.2" y="130.1">FLG</text>
<text x="110.2" y="127.4">IN</text>
<text x="114" y="127.4">OUT</text>
<text x="118.5" y="126.8">1</text>
<text x="125.5" y="131.9" transform="rotate(-90 125.5 131.9)">2</text>
<text x="125.5" y="128.2" transform="rotate(-90 125.5 128.2)">1</text>
<text x="133.7" y="131.9" transform="rotate(-90 133.7 131.9)">2</text>
<text x="133.7" y="128.2" transform="rotate(-90 133.7 128.2)">1</text>
<text x="3.7" y="134">C</text>
<text x="104.8" y="136.5" transform="rotate(-90 104.8 136.5)">1</text>
<text x="107.6" y="132.3">4</text>
<text x="110.2" y="132.9">EN</text>
<text x="113.9" y="132.9">GND</text>
<text x="118.5" y="132.3">2</text>
<text x="274.4" y="134">C</text>
<text x="104.8" y="140.2" transform="rotate(-90 104.8 140.2)">2</text>
<text x="165.5" y="142.6">VBUS</text>
<text x="170.8" y="141.8">6</text>
<text x="154.3" y="147.3">5</text>
<text x="156.9" y="148.1">NC</text>
<text x="167.2" y="146.6">D+</text>
<text x="167.4" y="148.1">D-</text>
<text x="170.8" y="146">1</text>
<text x="170.8" y="147.3">2</text>
<text x="154.2" y="150.1">4</text>
<text x="156.9" y="150.8">GND</text>
<text x="167.4" y="150.8">ID</text>
<text x="170.8" y="150.1">3</text>
<text x="3.6" y="185.4">D</text>
<text x="274.4" y="185.4">D</text>
<text x="225.3" y="196.8">Title</text>
<text x="225.3" y="200.9">Size</text>
<text x="226" y="203">C</text>
<text x="232.2" y="200.9">Number</text>
<text x="259.7" y="200.9">Revision</text>
<text x="24.4" y="209.2">1</text>
<text x="70.2" y="209.2">2</text>
<text x="116" y="209.2">3</text>
<text x="161.8" y="209.2">4</text>
<text x="207.6" y="209.2">5</text>
<text x="225.3" y="205">Date:</text>
<text x="225.3" y="206.4">File:</text>
<text x="231.5" y="205">5/05/2024</text>
<text x="231.5" y="206.4">C:\Users\..\12-USBPhy.SchDoc</text>
<text x="252.8" y="205">Sheet of</text>
<text x="252.8" y="206.4">DrawnBy:</text>
<text x="253.4" y="209.2">6</text>
</g>
<g font-size="1.3" fill="#800000">
<text x="55.6" y="33.4">P1V8</text>
<text x="104" y="51.2">P5V</text>
<text x="184.3" y="64.9">USB0_P5V0</text>
<text x="11.3" y="84.9">P1V8</text>
<text x="87.5" y="89">P1V8</text>
<text x="185.7" y="96.5">USB0_P5V0</text>
<text x="90" y="118.5">P3V3</text>
<text x="104" y="122.6">P5V</text>
<text x="122.5" y="121.3">USB0_P5V0</text>
<text x="172" y="137.8">USB0_P5V0</text>
</g>
<g font-size="1.3" fill="#000080">
<text x="55.4" y="41.8" transform="rotate(-90 55.4 41.8)">C141</text>
<text x="63.6" y="41.8" transform="rotate(-90 63.6 41.8)">C142</text>
<text x="71.9" y="41.8" transform="rotate(-90 71.9 41.8)">C143</text>
<text x="59.4" y="43.9" transform="rotate(-90 59.4 43.9)">0</text>
<text x="59.4" y="43.2" transform="rotate(-90 59.4 43.2)">.</text>
<text x="59.4" y="42.9" transform="rotate(-90 59.4 42.9)">1uF_25V_0402</text>
<text x="67.7" y="43.9" transform="rotate(-90 67.7 43.9)">0</text>
<text x="67.7" y="43.2" transform="rotate(-90 67.7 43.2)">.</text>
<text x="67.7" y="42.9" transform="rotate(-90 67.7 42.9)">1uF_25V_0402</text>
<text x="75.9" y="43.9" transform="rotate(-90 75.9 43.9)">0.1uF_25V_0402</text>
<text x="48.8" y="51.2">MIOPINs,USBforARM,1.8Vlevel</text>
<text x="105.5" y="57.9">R99</text>
<text x="110.3" y="59.7" transform="rotate(-90 110.3 59.7)">C147</text>
<text x="36.4" y="65.6">15-FPGA-01b[4B]MIO54</text>
<text x="36.4" y="62.9">15-FPGA-01b[2B]MIO56</text>
<text x="36.4" y="64.2">15-FPGA-01b[2B]MIO57</text>
<text x="59.8" y="60.9">U23</text>
<text x="104.8" y="61" transform="rotate(-90 104.8 61)">10K_1%_0402</text>
<text x="105.1" y="64.2">12-USBPhy[5</text>
<text x="112.1" y="64.2">C]</text>
<text x="114.5" y="61.8" transform="rotate(-90 114.5 61.8)">0.1uF_25V_0402</text>
<text x="36.5" y="67">14-FPGA-01a[4C]MIO59</text>
<text x="36.5" y="68.4">14-FPGA-01a[4C]MIO60</text>
<text x="36.5" y="71.1">14-FPGA-01a[2C]MIO62</text>
<text x="36.6" y="69.7">14-FPGA-01a[2C]MIO61</text>
<text x="114.8" y="70.8">C148</text>
<text x="176.6" y="66.3">J8B</text>
<text x="177.8" y="71.5">VBUS</text>
<text x="177.8" y="68.8">VBUS</text>
<text x="36.4" y="76.6">15-FPGA-01b[2B]MIO55</text>
<text x="36.5" y="75.2">14-FPGA-01a[4C]MIO58</text>
<text x="36.5" y="72.5">14-FPGA-01a[2C]MIO63</text>
<text x="114.8" y="72.2">2.2uF_10V_0402</text>
<text x="179" y="75.6">CC1</text>
<text x="186.2" y="75.9">R148</text>
<text x="193" y="75.9">5.1K_1%_0402</text>
<text x="11.8" y="80.7">14-FPGA-01a[2C]MIO73</text>
<text x="22.5" y="83.8">R100</text>
<text x="36.4" y="79.4">15-FPGA-01b[4B]MIO52</text>
<text x="36.4" y="78">15-FPGA-01b[4B]MIO53</text>
<text x="179.1" y="78.4">Dp1</text>
<text x="179.1" y="81.1">Dn1</text>
<text x="199.7" y="79.4">12-USBPhy[2B],12-USBPhy[4C],12-USBPhy[5C]</text>
<text x="200" y="82.1">12-USBPhy[2B],12-USBPhy[4C],12-USBPhy[5C]</text>
<text x="22.5" y="86">10K_1%_0402</text>
<text x="178.4" y="85.3">GND</text>
<text x="178.4" y="88">GND</text>
<text x="59.8" y="93.8">USB3320C-EZK</text>
<text x="98.1" y="93.8">Y4</text>
<text x="176.6" y="91">216989-0001</text>
<text x="53.3" y="97.8">R101</text>
<text x="113.1" y="100.9" transform="rotate(-90 113.1 100.9)">C154</text>
<text x="176.6" y="97.9">J8C</text>
<text x="177.8" y="100.4">VBUS</text>
<text x="51.2" y="102.3" transform="rotate(-90 51.2 102.3)">8.06K_1%_0402</text>
<text x="89.7" y="102.3" transform="rotate(-90 89.7 102.3)">C156</text>
<text x="93.9" y="105" transform="rotate(-90 93.9 105)">12pF_50V_0402</text>
<text x="98.1" y="103.4">ABM8AIG-24.000MHZ-12-2Z-T</text>
<text x="114.9" y="103.4">3</text>
<text x="117.2" y="103.6" transform="rotate(-90 117.2 103.6)">12pF_50V_0402</text>
<text x="177.8" y="103.1">VBUS</text>
<text x="178.8" y="107.2">CC2</text>
<text x="186.2" y="107.5">R149</text>
<text x="193" y="107.5">5.1K_1%_0402</text>
<text x="179" y="110">Dp2</text>
<text x="179" y="112.7">Dn2</text>
<text x="201.1" y="111">12-USBPhy[2B],12-USBPhy[4C],12-USBPhy[5B]</text>
<text x="201.3" y="113.7">12-USBPhy[2B],12-USBPhy[4C],12-USBPhy[5B]</text>
<text x="178.4" y="116.9">GND</text>
<text x="178.4" y="119.6">GND</text>
<text x="91.7" y="125.2">R27</text>
<text x="109.2" y="125.3">U37</text>
<text x="176.6" y="122.6">216989-0001</text>
<text x="51.6" y="130.1">14-FPGA-01a[4C]MIO50</text>
<text x="73.5" y="129.5">R28</text>
<text x="79" y="129.5">0_1%_0402</text>
<text x="91.7" y="126.6">10K_1%_0402</text>
<text x="124" y="131.1" transform="rotate(-90 124 131.1)">C41</text>
<text x="128.2" y="126.9" transform="rotate(-90 128.2 126.9)">0402</text>
<text x="135.5" y="129.9">C39</text>
<text x="135.5" y="131.2">47uF_25V_1206</text>
<text x="51.6" y="132.9">14-FPGA-01a[4B] MIO39</text>
<text x="73.5" y="132.3">R31</text>
<text x="79" y="132.3">0_1%_0402</text>
<text x="91.7" y="136.2">R32</text>
<text x="91.7" y="137.6">10K_1%_0402</text>
<text x="109.2" y="135">AP2161WG-7</text>
<text x="128.2" y="133.2" transform="rotate(-90 128.2 133.2)">0.</text>
<text x="128.2" y="132.2" transform="rotate(-90 128.2 132.2)">1uF_25V_</text>
<text x="103.4" y="139.4" transform="rotate(-90 103.4 139.4)">C42</text>
<text x="107.6" y="143.5" transform="rotate(-90 107.6 143.5)">0.1uF_25V_0402</text>
<text x="155.9" y="140.5">U35</text>
<text x="155.9" y="152.8">TPD4S012DRYR</text>
</g>
<g font-size="1.3" fill="#f00">
<text x="80.9" y="62.9">USB_D_P 12-USBPhy[4C],12-USBPhy[5B],12-USBPhy[5C]</text>
<text x="80.9" y="64.2">USB_D_N 12-USBPhy[4C],12-USBPhy[5B],</text>
<text x="189.5" y="82.1">USB_D_N</text>
<text x="189.5" y="79.4">USB_D_P</text>
<text x="190.8" y="113.7">USB_D_N</text>
<text x="190.8" y="111">USB_D_P</text>
<text x="178.5" y="148.1">USB_D_P12-USBPhy[2B],12-USBPhy[5B],12-USBPhy[5C]</text>
<text x="178.5" y="146.6">USB_D_N 12-USBPhy[2B],12-USBPhy[5B],12-USBPhy[5C]</text>
</g>
</svg>
